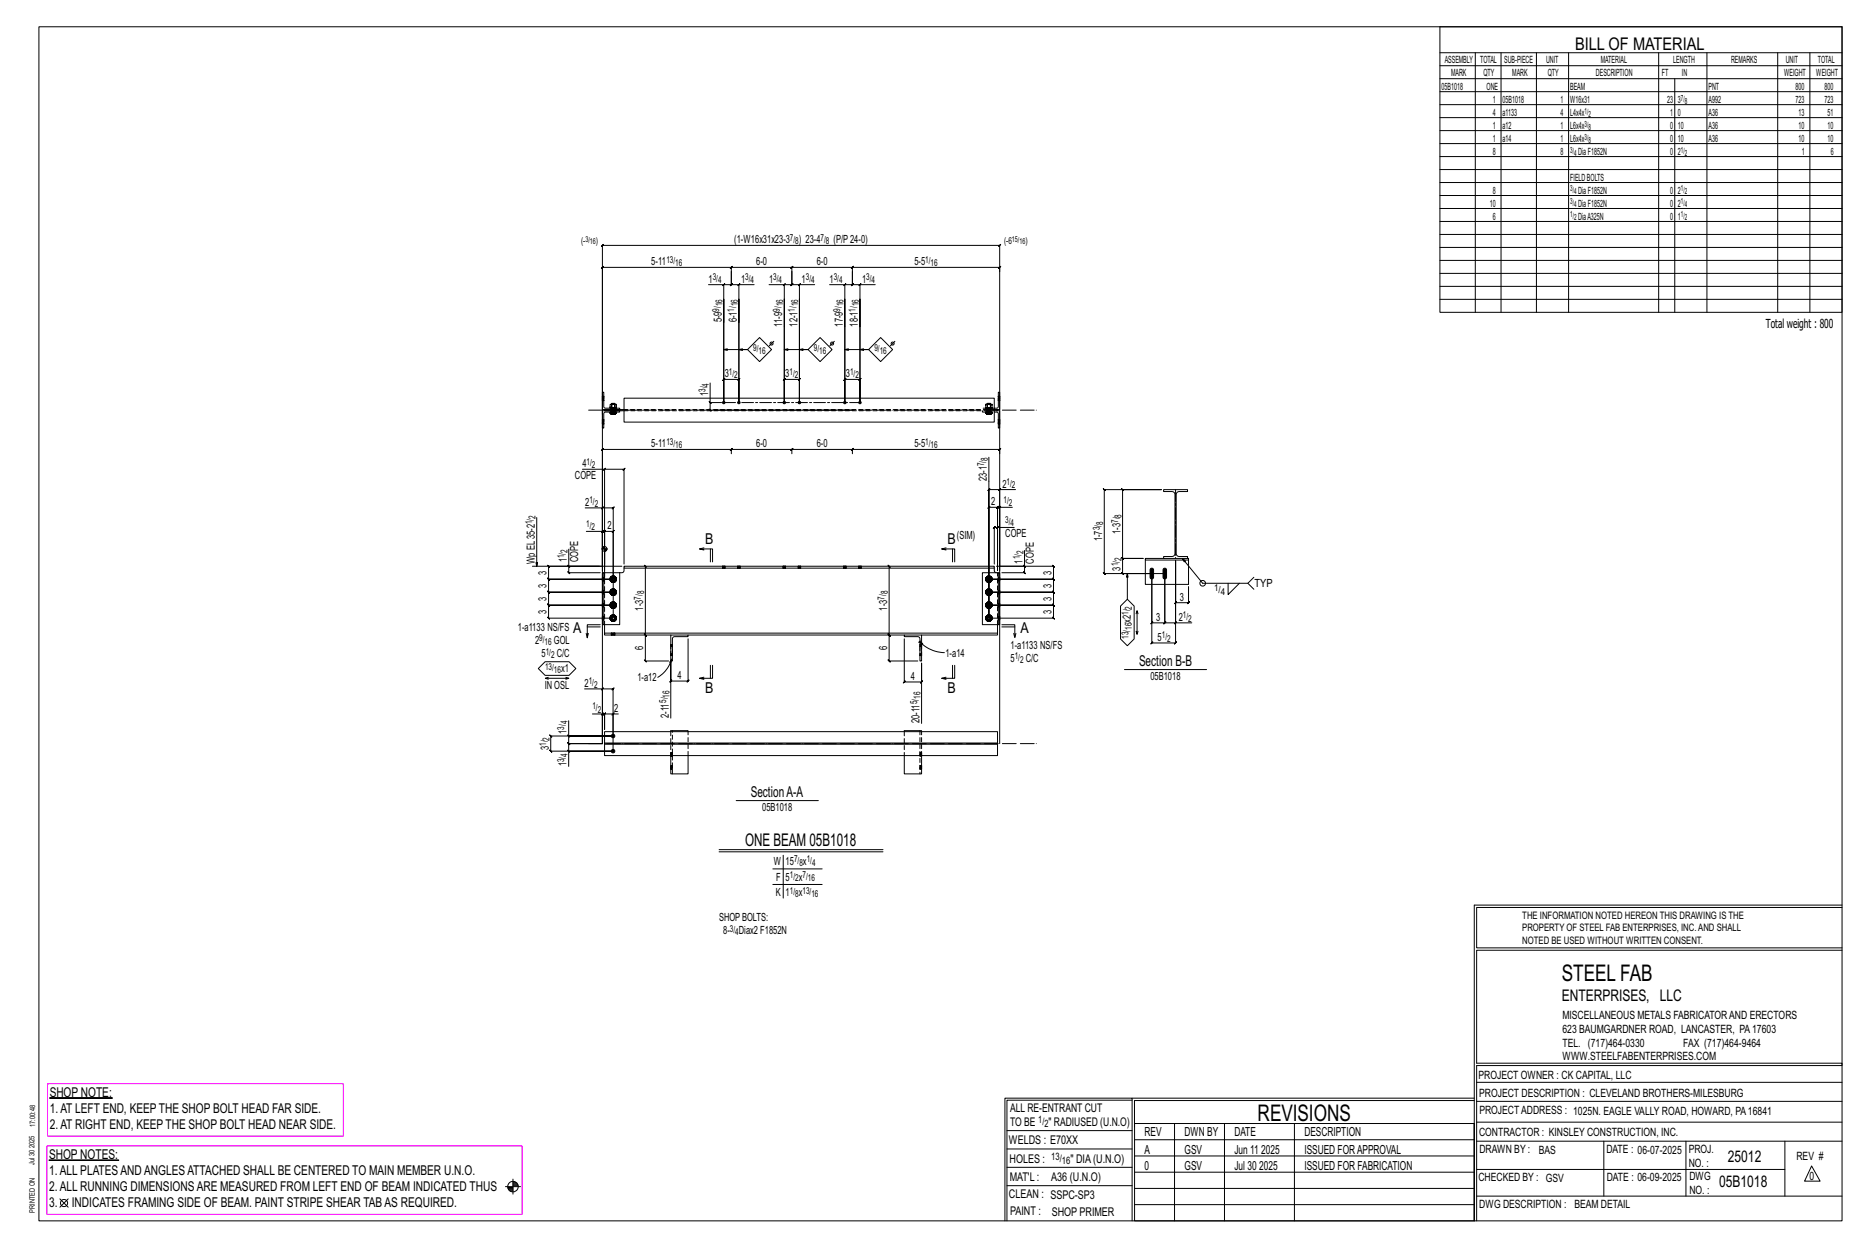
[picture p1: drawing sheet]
<svg xmlns="http://www.w3.org/2000/svg" width="914mm" height="610mm" viewBox="0 0 914 610" stroke-linecap="round" stroke-linejoin="round" font-family="sans-serif">
<g fill="#000" stroke="#000" stroke-width=".49">
<path d="M563 278l2 1v3a.9 .9 0 0 1-1 1 .9 .9 0 0 1-1-1zM570 278l1 1v3a.9 .9 0 0 1-1 1 .9 .9 0 0 1-1-1zM24 537h31zM24 568h34z"/>
<circle cx="354" cy="197" r=".6"/>
<circle cx="362" cy="197" r=".6"/>
<circle cx="384" cy="197" r=".6"/>
<circle cx="391" cy="197" r=".6"/>
<circle cx="414" cy="197" r=".6"/>
<circle cx="421" cy="197" r=".6"/>
<circle cx="300" cy="367" r=".9"/>
<circle cx="300" cy="360" r=".9"/>
</g>
<g fill="none" stroke="#000" stroke-width=".49">
<path d="M19 13h883v584h-883zM705 13h197v140h-197zM705 26h197M705 32h197M705 39h197M722 26v127M735 26v127M752 26v127M768 26v127M812 26v127M820 39v114M836 26v127"/>
<path d="M870 26v127M886 26v127M705 45h197M705 51h197M705 58h197M705 64h197M705 70h197M705 77h197M705 83h197M705 89h197M705 96h197M705 102h197"/>
<path d="M705 108h197M705 115h197M347 139h7v58M355 139l-1 1zM358 133v6l-1 1 1-1h-4M358 133v6l-1 1 1-1h4M358 133v-3l-1 1h1h-63v-1l-1 1h1v72M358 131h30h-1l1-1v3M358 130l-1 1zM362 139l-1 1zM369 139h-7v58M376 139h8v7"/>
<path d="M384 139l-1 1 1-1zM387 131l1-1zM388 133v6l-1 1 1-1h-4M388 133v6l-1 1 1-1h3M388 131h29l1-1-1 3M391 140l1-1zM399 139h-8v7M406 139h8v7M413 140l1-1zM417 131l1-1-1 1zM417 133v6h1l-1 1v-1h-3M417 133v6v1l1-1h-1h4"/>
<path d="M417 131h72l1-1-1 3M421 139l-1 1zM428 139h-7v7M705 121h197M705 127h197M705 134h197M354 158v-12v51v-11l1-1-1 1h8h-1l1-1v1v11v-51v12M705 140h197M705 146h197M354 171h12h-4M366 171l6-6 6 6-6 6zM379 167l-2 2"/>
<path d="M384 171h12h-5M396 171l5-6 6 6-6 6zM408 167l-2 2M414 171h11h-4M425 171l6-6 6 6-6 6zM438 167l-2 2M295 194h.1M295 196h.1M295 192h1v7l7 1h-8zM296 194h.1M296 196h.1M299 199l3 1z"/>
<path d="M299 199v-1v1M299 200h.1M301 199v-1h-2v-1l3 1v1M301 200h.1M305 195h182v12h-182zM347 196l1 1zM348 187v10h5M348 197v4l-1-1 1 1h69M384 197v-51v51v-11h-1l1-1v1h7l1-1-1 1v11v-51v51M414 197v-51v51v-11h-1l1-1v1h7h-1l1-1v1v11v-51v51M483 200h.1M485 200h.1"/>
<path d="M487 200l2-1v-7v8h-1M489 194h.1M489 196h.1M295 205h.1M295 207h.1M295 201h8v1h-7v7h-1zM296 205h.1M296 207h.1M299 202h.1M299 202v1M299 202h1h-1v1M299 201h.1"/>
<path d="M299 203l1-1h1v1M300 202h.1M300 203l1-1v1M301 202h-1v1M301 201h.1M301 202h.1M301 202h1M302 202h.1M302 202l-1 1M305 200h-9v1h9M358 220h30h-1l1-1v3M358 219l-1 1z"/>
<path d="M388 220h29l1-1-1 3M388 219l-1 1zM417 220l1-1zM417 220h72l1-1-1 3M483 201h.1M483 202h.1M485 201h.1M485 202h.1M487 200h1v1h-1M488 201h1v8v-7h-2M489 205h.1M489 207h.1"/>
<path d="M285 230h11v49M296 230h9l1-1-1 1v46M296 229l-1 1zM358 222v-3l-1 1h1h-63v-1l-1 1h1v59M484 224v78v-62l1-1-1 1h5M489 240l1-1-1 1zM497 240h-8v37h27h-1l1 1v-1v6h-1l1 1v-1h-32h32h-1l1 1v-1v7l-1-1 1 1h-32h32l-1-1 1 1v6h-1l1 1v-1h-32h32h-1l1 1v-1v6h-1l1 1v-1h-32v-54v1l1-1h-1h4v1l1-1h-1v31M570 240h11l-4 1-1 1v29l1 1h4v1h-11v-1h4l1-1v-29l-1-1-4-1zM263 253v24M286 248h9v29v-17h-8M295 248h5v1l1-1h-1v54h-31v1l-1-1h1v-6v1l-1-1h1h31h-31v1l-1-1h1v-6l-1-1 1 1h31h-31l-1-1 1 1v-7v1l-1-1 1 1-1-1h1v-6v1l-1-1h1h24M295 260h1h-1l1-1v1v23"/>
<path d="M295 248l-1 1zM295 259l-1 1zM488 258h1l-1 1zM488 258h-1l-1 1 1-1v18M489 248h1l-1 1zM489 248h-1h1l-1 1v-1v31M496 248h-7v31M496 258h-8v21M261 277h34M278 277l1 1zM278 269v8h26M278 277v3l1 1-1-1h16"/>
<path d="M295 269h2M295 268v1M296 267v2M296 277v-17h-1l1-1v1h4l1-1-1 1v23h-31h31M296 267v9M296 269v1M297 269v1M297 269h.1M305 277h182v1h-182zM305 278v2h-2M316 277h-1l1 1v-1v34l-1-1 1 1-1-1 1 1v12h-1l1 1v-1h11M345 269h-3h7v6"/>
<path d="M345 268l-3 1M348 269v6M354 277h.1M354 278h.1M355 277h.1M355 278h.1M361 277h.1M361 278h.1M362 277h.1M362 278h.1M383 277h.1M383 278h.1"/>
<path d="M385 277h.1M385 278h.1M391 277h.1M391 278h.1M392 277h.1M392 278h.1M413 277h.1M413 278h.1M414 277h.1M414 278h.1M420 277h.1M420 278h.1"/>
<path d="M422 277h.1M422 278h.1M435 277l1 1-1-1v34v-1l1 1-1-1 1 1h-1v12l1 1-1-1h14M463 269h-2h6v6M463 268l-2 1M466 269v6M487 278v2h1M501 277l1 1zM502 269v8h-14M502 277v3h-1l1 1v-1h-12M549 273l1 1zM550 273h10h-10v8l-1-1 1 1h14v24h-1l1-1v1h6l1-1-1 1v-24h-29l-1-1 1 1v-41l-1-1 1 1h28h-19l-1-1 1 1v33"/>
<path d="M561 274v12h21v-12M570 273h-9v1h21v-1h-1M575 274v31h8M579 273l10 12h22l3-3M295 280h1v26h-1zM296 280h7M299 296h.1M299 290h.1M299 283h.1M299 289v1M299 297h1M299 291h1"/>
<path d="M299 284l1 1M299 296v1M299 283v1M299 296v-1v1v1v-1M299 289v1v1v-1M299 283v-1v1v1M299 297l1 1M299 290l1 1M300 295h-1M300 288l-1 1M300 282h-1M300 297h1"/>
<path d="M300 291h1M300 284l1 1M300 295h1M300 289l1-1v1M300 282l-1 1M300 282h1v1M301 295l1 1v1M301 289l1 1M301 282l1 1v1M301 295h-1M301 288l-1 1M301 282h-1"/>
<path d="M301 297h-1M301 290v1h-1M301 284v1l-1-1M301 296l1 1h-1M301 290h1l-1 1M301 284h1h-1M301 296v1M301 290v1M301 283v1M301 295l1 1h-1M301 289h1h-1M301 282l1 1h-1"/>
<path d="M302 296h.1M302 289v1M302 283h.1M303 280v26h-7M483 296h.1M483 290h.1M483 283h.1M483 289v1M483 284v1M483 291h.1M483 297h.1M483 283v1"/>
<path d="M483 296v1M483 283v-1v1v1M483 289v1v1v-1M483 296v-1v1v1v-1M483 284l1 1M483 290l1 1M483 297l1 1M483 282h.1M483 288v1M483 295h.1M484 284l1 1M484 291h1"/>
<path d="M484 297h1M484 282l-1 1M484 282h1v1M484 288l-1 1M484 289l1-1v1M484 295h-1M484 295h1M484 282l2 1-1 1M484 289l2 1h-1M484 295l2 1-1 1M485 282h-1M485 288l-1 1"/>
<path d="M485 295h-1M485 284v1l-1-1M485 290v1h-1M485 297h-1M485 284h.1M485 290v1M485 296v1M485 283l-1 1M485 290l-1 1M485 296l-1 1M485 282v1M485 289h.1"/>
<path d="M485 295v1M485 283h1M485 289l1 1M485 296h1M489 280v26zM489 280h-8v26h8M552 293l3 4v16l-3 3-3-3v-16zM552 281v12M557 299v11l-1-1M564 281v34h-1l1-1v1h11l1-1-1 1v-41v21l1-1-1 1h7h-1l1-1v1v-8M570 281v24l1-1-1 1h5M601 285v6l6-6"/>
<path d="M611 285l3 3M287 310v2M287 307h7M294 306h-7v6l1-2M296 306v4M299 302h.1M299 304h1M299 302v1M299 302v-1v1v2v-1M299 310h.1M299 311h.1M299 303l1 1"/>
<path d="M300 301h-1M300 303l1 1M300 301l-1 1M300 301h1v1M301 301l1 1v1M301 301h-1M301 303v1l-1-1M301 310h.1M301 311h.1M301 303h1l-1 1M301 302v1M301 301l1 1h-1"/>
<path d="M302 302h.1M328 315h.1M328 311h9h-7l-1 1v11h-1zM329 315h.1M337 313v20l-1 1 1-1h-9h1l-1 1v-1v-9v27M337 311h106M443 311h8v12h-1v-11l-1-1h-6zM443 313v21h-1l1-1v1h8l1-1-1 1v-10v30M450 314l2 1h-1zM450 314a17 17 0 0 0 12 5M450 314h.1M450 315h.1"/>
<path d="M451 314h-1M451 315h.1M483 302h.1M483 304h.1M483 302v1M483 302v-1v1v2v-1M483 303l1 1M483 301h.1M484 303l1 1M484 301l-1 1M484 301h1v1M484 301l2 1-1 1"/>
<path d="M485 301h-1M485 303v1l-1-1M485 303v1M485 302l-1 1M485 301v1M485 302h1M488 310h-192v1h32M488 306v5h-37M490 306h7v6M490 307h7M496 310l1 2M497 310v2"/>
<path d="M556 300l1-1v1M557 309v1M575 305l1-1zM263 327l4-3h12l3 3-3 3h-12zM267 332h11h-1M268 331l-1 1h1M277 331l1 1M286 337h9v27M295 337h5v1l1-1h-1v30M295 337l-1 1zM328 321h.1M329 322v2h-1z"/>
<path d="M329 322a15 15 0 0 1-7 9M329 321h.1M345 331l-3 1M348 326v6M349 326v6h-7h3M450 321h.1M451 321h.1M463 331l-2 1M466 326v6M467 326v6h-6h2M550 328h41M278 360l1 1z"/>
<path d="M278 353v7h22h-30h-1l1 1v-1v7h-1l1 1v-1h30h-22v8M290 349h5v15M295 349h1l-1 1 1-1v8v-8l-1 1 1-1h4M295 349l-1 1zM301 349l-1 1zM303 349h-3v11M328 358v-1h9v1M443 358v-1h8v1M278 367l1 1zM278 360v4v-1l1 1h-1h17M295 364h-17v-1l1 1h-1v3M295 364v-244l-1 1 1-1h194v1l1-1h-1v244"/>
<path d="M296 364h192h-192zM296 364v6h192v-6M296 364v-6h192v6M328 370v9h9v-9M443 370v9h8v-9M360 392h41M352 416h80M352 417h80M383 418v21M378 425h24M378 433h24M722 443v154"/>
<path d="M722 443h180M902 444h-179v20h179M902 465h-179v55h179v1h-179v76M554 538h-61v59M554 537h168M722 538h-167v13M723 539h179M723 530h179M493 553h61M555 550h167v47h-167zM555 558h167M575 550v47"/>
<path d="M599 550v47M634 550v47M723 549h179M723 558h179M785 558v27M825 558v27M874 558v27M251 577v7M251 579h2M251 580h3M251 578h2M493 571h61"/>
<path d="M493 562h61M555 573h167M555 566h167M723 572h151M887 570l4 8h-8zM29 587l4 4M33 587l-4 4M247 581h8M249 581h2M249 582h2M250 583h1M492 597v-60h62v60"/>
<path d="M493 580h61M555 589h167M555 581h167M723 585h179"/>
<circle cx="378" cy="168" r=".7"/>
<circle cx="407" cy="168" r=".7"/>
<circle cx="437" cy="168" r=".7"/>
<circle cx="296" cy="269" r="1.2"/>
<circle cx="589" cy="285" r="1.4"/>
<circle cx="31" cy="589" r="1.8"/>
<circle cx="251" cy="581" r="2.6"/>
</g>
<path d="M23 530h145v26h-145zM23 561h233v33h-233z" fill="none" stroke="#f0f" stroke-width=".5"/>
<g fill="none" stroke="#000" stroke-width=".49" stroke-dasharray="2 1.4">
<path d="M295 195h1M295 194h1M295 194h.1M295 196h.1M295 196h1M295 195l1 1M296 194h-1M296 194h.1M296 195h-1h1M299 199v-1v1v-1v1h2h-2M299 200h.1M299 200v2z"/>
<path d="M299 198l1-1M299 198h2M299 198h.1M300 200h-1l1-1M300 200h1M300 199h1M300 198h.1M300 197h1M300 200h.1M301 200h.1M301 198h.1M301 199h.1"/>
<path d="M301 197v1M301 198v1zM301 199h1h-1v-1h1v1M301 200v2zM301 200h1M301 199l1 1M482 200h.1M482 199h.1M483 198v1zM483 199h.1M483 198h.1M483 200h.1"/>
<path d="M483 200v2zM483 197v1zM483 197h.1M483 199h2zM483 198h2zM483 200h1zM483 199h1zM484 200h.1M484 198h.1M484 197h.1M484 200h1zM484 199h1z"/>
<path d="M485 200h.1M485 199h.1M485 198h.1M485 197h.1M485 198v1zM485 199h1zM485 198h1zM485 200v2zM485 197v1zM486 200h.1M486 199h.1M486 198v1z"/>
<path d="M487 200h-6M489 196h.1M489 195v-1M489 194h.1M489 195h.1M295 206h1M295 205h.1M295 207h.1M295 207h1M296 205h-1M296 205h.1M296 207l-1-1 1 1"/>
<path d="M299 202h.1M299 202v1M299 202h1M299 203v-1v1v-1h1M299 200v1M299 201v1M299 201h.1M299 203h1M300 201v-1M300 201l-1 1M300 202h.1M300 202v1l1-1"/>
<path d="M300 200v1zM300 201l1-1M300 201l1 1zM300 201v1M300 203v-1h1M300 202h1M301 201v-1M301 201v1M301 203h.1M301 202h.1M301 201h.1M301 202v-1"/>
<path d="M301 203v-1M301 202h1l-1 1zM302 202l-1 1zM302 202h.1M305 201h182M481 201v1h6M483 202h.1M483 202v1zM483 203h.1M483 200v1M483 201v1M483 201h.1"/>
<path d="M483 201v-1M483 202l1 1zM483 202h1zM484 203h.1M484 202h.1M484 200v1zM484 201v-1M484 201l-1 1M484 201l1-1M484 201v1zM484 200h1M484 202v1z"/>
<path d="M484 202h1zM484 201v1M485 202l-1 1zM485 202h.1M485 201v-1M485 201v1M485 203h.1M485 201h.1M485 202v-1M485 203l1-1zM485 202v1zM486 202h.1"/>
<path d="M487 200h-182M489 207h.1M489 206v1v-1M489 205h.1M489 206v-1M489 206h.1M354 277v1M354 277h.1M354 277l1 1zM354 278h.1M355 277v1M355 277h.1"/>
<path d="M355 278h.1M355 278v-1M361 277v1M361 277h.1M362 277v1zM362 277l-1 1M362 278h-1M362 277v1M362 277h.1M362 278h.1M362 278v-1M383 277v1"/>
<path d="M383 277h.1M384 277l-1 1M384 277v1zM384 278h.1M384 277v1M384 277h1M385 278h-1M385 278v-1M391 277v1M391 277h.1M391 277l1 1zM391 278h.1"/>
<path d="M392 277v1M392 277h.1M392 278h.1M392 278v-1M413 277v1M413 277h.1M414 277v1zM414 277l-1 1M414 278h-1M414 277v1M414 277h.1M414 278h.1"/>
<path d="M414 278v-1M420 277v1M420 277h.1M421 277l-1 1M421 277v1zM421 277v1M421 278h.1M422 277h.1M422 278h.1M422 278v-1M295 297h1zM295 297h.1"/>
<path d="M295 296l1 1M295 296h1M295 295h1M295 291h1zM295 291v-1M295 290l1 1M295 290h1M295 289h1M295 284h1zM295 284h.1M295 284h1M295 283h1"/>
<path d="M296 296h-1l1 1M296 290h-1h1M296 284l-1-1 1 1M296 280v26M299 296v1zM299 290h.1M299 283v1zM299 296v-1v1v1v-1M299 290v-2v2v1v-1M299 283v-1v1v2v-2M299 295v1zM299 297h.1"/>
<path d="M299 289v1zM299 290v1zM299 283h.1M299 284v1zM299 297v-1M299 296h.1M299 289v1M299 284v-1M299 295h.1M299 297l1 1zM299 295h1zM299 289h.1"/>
<path d="M299 291h1zM299 289l1-1zM299 282v1zM299 285h1zM299 282h1zM299 297h1zM299 297h1M299 295h1M299 291h1M299 289l1-1M299 284l1 1zM299 284l1 1"/>
<path d="M299 282h1M299 296l1 1M299 296l1-1M299 290l1 1M299 289h1M299 284h1M299 283l1-1M299 297h2zM299 295h2zM299 291h2zM299 288h2zM299 285h2z"/>
<path d="M299 282h2zM299 295v1v1M299 289v1v-1v1v1v-1v1v-1M299 283v-1v1v1M299 296l1 1zM299 296l1-1zM299 290h1zM299 289h1zM299 284h1zM299 283h1zM300 298h.1M300 295v-1z"/>
<path d="M300 291h.1M300 288h.1M300 285h.1M300 282h.1M300 297v1v-1v1v-1zM300 297h.1M300 295h.1M300 290v1zM300 289h.1M300 284v1zM300 284h.1M300 283h.1"/>
<path d="M300 298h1zM300 298l1-1zM300 298l1-1M300 297h1M300 297h1zM300 295h1zM300 295h1h-1h1zM300 294l1 1zM300 288v1M300 291h1zM300 291h1M300 291l1-1z"/>
<path d="M300 289h1zM300 288h1h-1h1v1zM300 288h1zM300 285h1zM300 285h1M300 284l1 1M300 284h1zM300 283h1zM300 282h1h-1h1zM300 282h1zM301 297h.1M301 297v-1z"/>
<path d="M301 295v1zM301 295h.1M301 291v-1M301 290h.1M301 289h.1M301 284h.1M301 283h.1M301 282v1M301 291h.1M301 288v1zM301 288v1M301 285v-1z"/>
<path d="M301 285v-1M301 282h.1M301 298v-1zM301 285h.1M301 296h.1M301 289v1zM301 295l1 1zM301 288l1 2zM301 282l1 1zM301 283v1zM301 296l1 1h-1M301 296h1l-1-1"/>
<path d="M301 290h1l-1 1M301 289h1h-1M301 284h1h-1M301 283h1l-1-1M301 297v-1M301 295l1 2M301 289l1 1M301 284v-1M301 282v1l1 1M301 295h1zM301 289h1zM302 296h.1"/>
<path d="M302 289v1zM302 289v1M302 283h.1M302 297h-1zM302 295v1zM302 290l-1 1zM302 284l-1 1zM302 296l-1 1zM302 283l-1 2zM302 296v1zM302 290h.1M302 283v1z"/>
<path d="M482 283l1 1zM482 290h1zM482 296l1 1zM483 283v1zM483 283v-1v1v2v-2M483 290h.1M483 290v-2v2v1v-1M483 296v1zM483 296v-1v1v1v-1M483 283h-1zM483 284v1zM483 289l-1 1z"/>
<path d="M483 290v1zM483 295l-1 1zM483 297h.1M483 284v-1M483 283h.1M483 289v1M483 297v-1M483 296h.1M483 282v1zM483 285h.1M483 282h.1M483 289h.1"/>
<path d="M483 291h.1M483 289v-1zM483 295h.1M483 297v1zM483 284v1M483 289v-1M483 284h1M483 283l1-1M483 290l1 1M483 289h1M483 296l1 1M483 296l1-1"/>
<path d="M483 285h2zM483 282h2zM483 291h2zM483 288h2zM483 297h2zM483 295h2zM483 283v-1v1v1M483 289v1v-1v1v1v-1v1v-1M483 295v1v1M483 284h1zM483 283h1zM483 289v1z"/>
<path d="M483 290h1zM483 289h1zM483 296l1 1zM483 296l1-1zM483 285h1zM483 282h1zM483 291h1zM483 288h1zM483 298h1zM483 295l1-1zM484 284v1h-1h1h-1zM484 284h.1"/>
<path d="M484 283h.1M484 291h-1h1h-1zM484 290v1zM484 289h.1M484 297v1l-1-1 1 1-1-1zM484 297h.1M484 295h.1M484 282h-1h1h-1h1M484 285h1zM484 285h1M484 284l1 1M484 282h1h-1h1h-1z"/>
<path d="M484 282h1zM484 288h-1h1h-1l1 1M484 291h1zM484 291h1M484 291v-1zM484 288h1h-1h1l-1 1zM484 288h1zM484 295h-1h1h-1h1M484 298h1zM484 298l1-1zM484 298l1-1M484 297h1"/>
<path d="M484 295h1h-1h1h-1zM484 294l1 1zM484 284h1M484 284h1zM484 283h1zM484 282l1 1M484 291l1-1M484 290h1zM484 289h1zM484 289h1M484 297l1-1zM484 295l1 1z"/>
<path d="M484 295h1M485 285v-1zM485 285v-1M485 282h.1M485 291h.1M485 288v1zM485 288v1M485 297h.1M485 295h.1M485 285h.1M485 298v-1zM485 283h.1"/>
<path d="M485 289v1zM485 296h.1M485 282l1 1zM485 288l1 2zM485 295l1 1zM485 283v1zM485 290h.1M485 284h.1M485 283v-1M485 290v1M485 289h.1M485 296v1"/>
<path d="M485 296v-1M485 284v-1M485 282v1v1M485 291v-1M485 289v1M485 297v-1M485 295v2M485 289h1zM485 295h1zM485 283h1zM485 283h1M485 289l1 1z"/>
<path d="M485 289l1 1M485 296h1zM485 296h1M486 284l-1 1zM486 283h.1M486 290l-1 1zM486 289v1zM486 297h-1zM486 295v1zM486 283l-1 2zM486 296l-1 1zM486 283v1z"/>
<path d="M486 290h.1M486 296v1zM489 283h.1M489 289h.1M489 289v1v-1M489 295h.1M489 296v-1M489 284h.1M489 290h.1M489 291h.1M489 296h.1M489 297h.1"/>
<path d="M295 303h1zM295 303h.1M295 303h1M295 302h1M296 303l-1-1 1 1M299 302v1zM299 302v-1v1v2v-2M299 302h.1M299 303v1zM299 303v-1M299 301v1zM299 304h1z"/>
<path d="M299 301h1zM299 304h1M299 301h1M299 303h1M299 302l1-1M299 310h.1M299 310v1M299 311h.1M299 304h2zM299 301h2zM299 302v-1v1v1v1v-1v1v-1M299 303h1z"/>
<path d="M299 302h1zM299 311v-1M300 304h.1M300 301h.1M300 310v1zM300 311v-1M300 303v1zM300 303h.1M300 302h.1M300 311l1-1M300 310h.1M300 304h1z"/>
<path d="M300 304h1M300 303l1 1M300 303h1zM300 302h1zM300 301h1h-1h1zM300 301h1zM301 303h.1M301 302h.1M301 301v1M301 311v-1M301 304h.1M301 301h.1"/>
<path d="M301 301l1 1zM301 311h.1M301 302v1zM301 303h1l-1 1M301 302h1l-1-1M301 304v-2M301 301v1l1 1M302 302h.1M302 303l-1 1zM302 302l-1 2zM302 302v1zM328 316h1"/>
<path d="M328 316v-1M328 320h1M329 315h-1M329 315v1M329 320v-4h-1v4h1M450 316v4h1v-4h-1M451 315h-1M451 320h-1M451 315v1M451 316l-1-1M451 316h-1M482 302l1 1z"/>
<path d="M483 302v1zM483 302v-1v1v2v-2M483 302h-1zM483 303v1zM483 303v-1M483 302h.1M483 301v1zM483 304h.1M483 301h.1M483 303h1M483 302l1-1M483 304h2z"/>
<path d="M483 301h2zM483 302v-1v1v1v1v-1v1v-1M483 303h1zM483 302h1zM483 304h1zM483 301h1zM484 303v1h-1h1h-1zM484 303h.1M484 302h.1M484 301h-1h1h-1h1M484 304h1zM484 304h1"/>
<path d="M484 303l1 1M484 301h1h-1h1h-1zM484 301h1zM484 303h1M484 303h1zM484 302h1zM484 301l1 1M485 304h.1M485 301h.1M485 302h.1M485 301l1 1zM485 302v1z"/>
<path d="M485 303v1M485 302v-1M485 304v-2M485 301v1v1M485 302h1zM485 302h1M486 303l-1 1zM486 302h.1M486 302l-1 2zM486 302v1zM488 306v-26M489 302h.1"/>
<path d="M489 303h.1M328 321h.1M328 320l1 1M328 321h1M450 321h.1M450 321h1M451 321h.1M328 358v12M443 358v12M450 357v22M328 370h1zM328 370h.1"/>
<path d="M328 369l1 1M328 369h1M328 368h1M328 376h1zM328 376h.1M328 376h1M328 375h1M329 379v-22M329 369h-1l1 1M329 376l-1-1 1 1M337 370v-12M450 368h1z"/>
<path d="M450 369h1l-1-1M450 375h1zM450 375h1h-1M451 370v-12M451 368h.1M451 369l-1-1M451 369h-1M451 370h-1M451 375h.1M451 375h-1M451 376h-1"/>
</g>
<path d="M288 201h220M288 364h220" fill="none" stroke="#000" stroke-width=".49" stroke-dasharray="6.8 1 0 1"/>
<path d="M354 197h67M575 240v33" fill="none" stroke="#000" stroke-width=".49" stroke-dasharray="5.8 1 1 1"/>
<g font-size="11.2">
<text x="764" y="480">STEEL FAB</text>
<text x="616" y="548">REVISIONS</text>
</g>
<g font-size="8.6">
<text x="771" y="24">BILL OF MATERIAL</text>
<text x="365" y="414">ONE BEAM 05B1018</text>
</g>
<g font-size="7.9">
<text x="765" y="490">ENTERPRISES, LLC</text>
<text x="846" y="569">25012</text>
<text x="842" y="581">05B1018</text>
</g>
<g font-size="7.3">
<text x="345" y="266">B</text>
<text x="464" y="266">B</text>
<text x="281" y="310">A</text>
<text x="500" y="310">A</text>
<text x="558" y="326">Section B-B</text>
<text x="345" y="339">B</text>
<text x="464" y="339">B</text>
<text x="367" y="390">SectionA-A</text>
</g>
<g font-size="6.6">
<text x="24" y="537">SHOP NOTE:</text>
<text x="24" y="545">1.AT LEFT END, KEEP THE SHOP BOLT HEAD FAR SIDE.</text>
<text x="24" y="552">2.AT RIGHT END, KEEP THE SHOP BOLT HEAD NEAR SIDE.</text>
<text x="24" y="567">SHOP NOTES:</text>
<text x="24" y="575">1.ALL PLATESANDANGLESATTACHED SHALL BE CENTERED TO MAIN MEMBER U.N.O.</text>
<text x="24" y="583">2.ALL RUNNING DIMENSIONSARE MEASURED FROM LEFT END OF BEAM INDICATED THUS</text>
<text x="24" y="591">3.</text>
<text x="35" y="591">INDICATES FRAMING SIDE OF BEAM. PAINT STRIPE SHEAR TABAS REQUIRED.</text>
</g>
<g font-size="6.1">
<text x="864" y="161">Total weight : 800</text>
<text x="560" y="556">REV</text>
<text x="580" y="556">DWN BY</text>
<text x="604" y="556">DATE</text>
<text x="639" y="556">DESCRIPTION</text>
<text x="560" y="564">A</text>
<text x="580" y="564">GSV</text>
<text x="604" y="564">Jun 11</text>
<text x="617" y="564">2025</text>
<text x="639" y="564">ISSUED FORAPPROVAL</text>
<text x="560" y="572">0</text>
<text x="580" y="572">GSV</text>
<text x="604" y="572">Jul 30</text>
<text x="616" y="572">2025</text>
<text x="639" y="572">ISSUED FOR FABRICATION</text>
</g>
<g font-size="5.9">
<text x="494" y="560">WELDS : E70XX</text>
<text x="494" y="569">HOLES :</text>
<text x="524" y="569">&quot; DIA(U.N.O)</text>
<text x="494" y="578">MAT'L :</text>
<text x="515" y="578">A36 (U.N.O)</text>
<text x="494" y="586">CLEAN : SSPC-SP3</text>
<text x="495" y="595">PAINT :</text>
<text x="515" y="595">SHOP PRIMER</text>
</g>
<g font-size="5.8">
<text x="494" y="544">ALL RE-ENTRANT CUT</text>
<text x="494" y="551">TO BE</text>
<text x="513" y="551">&quot; RADIUSED (U.N.O)</text>
</g>
<g font-size="5.6">
<text x="765" y="499">MISCELLANEOUS METALS FABRICATORAND ERECTORS</text>
<text x="765" y="505">623 BAUMGARDNER ROAD, LANCASTER, PA17603</text>
<text x="765" y="512">TEL. (717)464-0330</text>
<text x="824" y="512">FAX (717)464-9464</text>
<text x="765" y="519">WWW.STEELFABENTERPRISES.COM</text>
<text x="724" y="528">PROJECT OWNER : CK CAPITAL, LLC</text>
<text x="724" y="537">PROJECT DESCRIPTION : CLEVELAND BROTHERS-MILESBURG</text>
<text x="724" y="545">PROJECTADDRESS : 1025N. EAGLE VALLY ROAD, HOWARD, PA16841</text>
<text x="724" y="556">CONTRACTOR : KINSLEY CONSTRUCTION, INC.</text>
<text x="724" y="564">DRAWN BY :</text>
<text x="753" y="564">BAS</text>
<text x="786" y="564">DATE : 06-07-2025</text>
<text x="827" y="564">PROJ.</text>
<text x="879" y="568">REV #</text>
<text x="827" y="571">NO. :</text>
<text x="724" y="578">CHECKED BY : GSV</text>
<text x="787" y="578">DATE : 06-09-2025</text>
<text x="827" y="578">DWG</text>
<text x="886" y="578">0</text>
<text x="827" y="584">NO. :</text>
<text x="724" y="591">DWG DESCRIPTION : BEAM DETAIL</text>
</g>
<g font-size="5.5">
<text x="359" y="119">(1-W16x31x23-3</text>
<text x="391" y="119">) 23-4</text>
<text x="408" y="119">(P/P24-0)</text>
<text x="319" y="130">5-11</text>
<text x="370" y="130">6-0</text>
<text x="400" y="130">6-0</text>
<text x="448" y="130">5-5</text>
<text x="347" y="138">1</text>
<text x="363" y="138">1</text>
<text x="376" y="138">1</text>
<text x="392" y="138">1</text>
<text x="406" y="138">1</text>
<text x="422" y="138">1</text>
<text x="353" y="158" transform="rotate(-90 353 158)">5-9</text>
<text x="361" y="158" transform="rotate(-90 361 158)">6-1</text>
<text x="383" y="160" transform="rotate(-90 383 160)">11-9</text>
<text x="390" y="160" transform="rotate(-90 390 160)">12-1</text>
<text x="413" y="160" transform="rotate(-90 413 160)">17-9</text>
<text x="420" y="160" transform="rotate(-90 420 160)">18-1</text>
<text x="355" y="185">3</text>
<text x="384" y="185">3</text>
<text x="414" y="185">3</text>
<text x="347" y="194" transform="rotate(-90 347 194)">1</text>
<text x="319" y="219">5-11</text>
<text x="370" y="219">6-0</text>
<text x="400" y="219">6-0</text>
<text x="448" y="219">5-5</text>
<text x="285" y="229">4</text>
<text x="281" y="234">COPE</text>
<text x="483" y="235" transform="rotate(-90 483 235)">23-1</text>
<text x="491" y="239">2</text>
<text x="286" y="247">2</text>
<text x="485" y="247">2</text>
<text x="297" y="259">2</text>
<text x="468" y="264">(SIM)</text>
<text x="492" y="263">COPE</text>
<text x="549" y="261" transform="rotate(-90 549 261)">1-3</text>
<text x="540" y="265" transform="rotate(-90 540 265)">1-7</text>
<text x="262" y="276" transform="rotate(-90 262 276)">Wp EL35-2</text>
<text x="277" y="275" transform="rotate(-90 277 275)">1</text>
<text x="283" y="275" transform="rotate(-90 283 275)">COPE</text>
<text x="501" y="276" transform="rotate(-90 501 276)">1</text>
<text x="506" y="276" transform="rotate(-90 506 276)">COPE</text>
<text x="268" y="281" transform="rotate(-90 268 281)">3</text>
<text x="515" y="281" transform="rotate(-90 515 281)">3</text>
<text x="549" y="279" transform="rotate(-90 549 279)">3</text>
<text x="268" y="288" transform="rotate(-90 268 288)">3</text>
<text x="515" y="288" transform="rotate(-90 515 288)">3</text>
<text x="614" y="287">TYP</text>
<text x="268" y="294" transform="rotate(-90 268 294)">3</text>
<text x="515" y="294" transform="rotate(-90 515 294)">3</text>
<text x="578" y="294">3</text>
<text x="315" y="299" transform="rotate(-90 315 299)">1-3</text>
<text x="434" y="299" transform="rotate(-90 434 299)">1-3</text>
<text x="268" y="300" transform="rotate(-90 268 300)">3</text>
<text x="515" y="300" transform="rotate(-90 515 300)">3</text>
<text x="554" y="305" transform="rotate(-90 554 305)">x2</text>
<text x="566" y="304">3</text>
<text x="577" y="304">2</text>
<text x="253" y="309">1-a1133 NS/FS</text>
<text x="262" y="315">2</text>
<text x="271" y="315">GOL</text>
<text x="495" y="317">1-a1133 NS/FS</text>
<text x="567" y="314">5</text>
<text x="265" y="322">5</text>
<text x="273" y="322">C/C</text>
<text x="315" y="318" transform="rotate(-90 315 318)">6</text>
<text x="434" y="318" transform="rotate(-90 434 318)">6</text>
<text x="463" y="321">1-a14</text>
<text x="495" y="324">5</text>
<text x="502" y="324">C/C</text>
<text x="275" y="329">x1</text>
<text x="312" y="333">1-a12</text>
<text x="332" y="332">4</text>
<text x="446" y="333">4</text>
<text x="563" y="333">05B1018</text>
<text x="267" y="337">IN OSL</text>
<text x="286" y="336">2</text>
<text x="301" y="348">2</text>
<text x="327" y="351" transform="rotate(-90 327 351)">2-11</text>
<text x="450" y="354" transform="rotate(-90 450 354)">20-11</text>
<text x="277" y="359" transform="rotate(-90 277 359)">1</text>
<text x="269" y="367" transform="rotate(-90 269 367)">3</text>
<text x="277" y="375" transform="rotate(-90 277 375)">1</text>
<text x="373" y="397">05B1018</text>
<text x="379" y="423">W</text>
<text x="385" y="423">15</text>
<text x="393" y="423">x</text>
<text x="380" y="431">F</text>
<text x="385" y="431">5</text>
<text x="391" y="431">x</text>
<text x="380" y="438">K</text>
<text x="385" y="438">1</text>
<text x="391" y="438">x</text>
<text x="352" y="451">SHOPBOLTS:</text>
<text x="354" y="457">8-</text>
<text x="362" y="457">Diax2 F1852N</text>
</g>
<g font-size="5">
<text x="745" y="450">THE INFORMATION NOTED HEREON THIS DRAWING IS THE</text>
<text x="745" y="456">PROPERTY OF STEEL FAB ENTERPRISES, INC.AND SHALL</text>
<text x="745" y="462">NOTED BE USED WITHOUT WRITTEN CONSENT.</text>
<text x="508" y="550">1/</text>
<text x="511" y="551">2</text>
<text x="515" y="568">13/</text>
<text x="520" y="570">16</text>
</g>
<g font-size="4.9">
<text x="707" y="31">ASSEMBLY</text>
<text x="725" y="31">TOTAL</text>
<text x="736" y="31">SUB-PIECE</text>
<text x="757" y="31">UNIT</text>
<text x="784" y="31">MATERIAL</text>
<text x="819" y="31">LENGTH</text>
<text x="847" y="31">REMARKS</text>
<text x="874" y="31">UNIT</text>
<text x="890" y="31">TOTAL</text>
<text x="710" y="37">MARK</text>
<text x="726" y="37">QTY</text>
<text x="740" y="37">MARK</text>
<text x="758" y="37">QTY</text>
<text x="781" y="37">DESCRIPTION</text>
<text x="814" y="37">FT</text>
<text x="823" y="37">IN</text>
<text x="873" y="37">WEIGHT</text>
<text x="889" y="37">WEIGHT</text>
<text x="706" y="44">05B1018</text>
<text x="728" y="44">ONE</text>
<text x="769" y="44">BEAM</text>
<text x="836" y="44">PNT</text>
<text x="879" y="44">800</text>
<text x="893" y="44">800</text>
<text x="731" y="50">1</text>
<text x="736" y="50">05B1018</text>
<text x="764" y="50">1</text>
<text x="769" y="50">W16x31</text>
<text x="816" y="50">23</text>
<text x="821" y="50">3</text>
<text x="836" y="50">A992</text>
<text x="879" y="50">723</text>
<text x="893" y="50">723</text>
<text x="731" y="57">4</text>
<text x="736" y="57">a1133</text>
<text x="764" y="57">4</text>
<text x="769" y="57">L4x4x</text>
<text x="818" y="57">1</text>
<text x="821" y="57">0</text>
<text x="836" y="57">A36</text>
<text x="880" y="57">13</text>
<text x="895" y="57">51</text>
<text x="731" y="63">1</text>
<text x="736" y="63">a12</text>
<text x="764" y="63">1</text>
<text x="769" y="63">L6x4x</text>
<text x="818" y="63">0</text>
<text x="821" y="63">10</text>
<text x="836" y="63">A36</text>
<text x="880" y="63">10</text>
<text x="895" y="63">10</text>
<text x="731" y="69">1</text>
<text x="736" y="69">a14</text>
<text x="764" y="69">1</text>
<text x="769" y="69">L6x4x</text>
<text x="818" y="69">0</text>
<text x="821" y="69">10</text>
<text x="836" y="69">A36</text>
<text x="880" y="69">10</text>
<text x="895" y="69">10</text>
<text x="731" y="76">8</text>
<text x="764" y="76">8</text>
<text x="772" y="76">DiaF1852N</text>
<text x="818" y="76">0</text>
<text x="821" y="76">2</text>
<text x="882" y="76">1</text>
<text x="896" y="76">6</text>
<text x="769" y="88">FIELDBOLTS</text>
<text x="731" y="95">8</text>
<text x="772" y="95">DiaF1852N</text>
<text x="818" y="95">0</text>
<text x="821" y="95">2</text>
<text x="729" y="101">10</text>
<text x="772" y="101">DiaF1852N</text>
<text x="818" y="101">0</text>
<text x="821" y="101">2</text>
<text x="731" y="107">6</text>
<text x="772" y="107">DiaA325N</text>
<text x="818" y="107">0</text>
<text x="821" y="107">1</text>
</g>
<g font-size="4.7">
<text x="284" y="119">(-</text>
<text x="292" y="119">)</text>
<text x="387" y="118">7/</text>
<text x="389" y="119">8</text>
<text x="402" y="118">7/</text>
<text x="404" y="119">8</text>
<text x="491" y="119">(-6</text>
<text x="502" y="119">)</text>
<text x="326" y="129">13/</text>
<text x="331" y="130">16</text>
<text x="453" y="129">1/</text>
<text x="456" y="130">16</text>
<text x="349" y="137">3/</text>
<text x="365" y="137">3/</text>
<text x="379" y="137">3/</text>
<text x="394" y="137">3/</text>
<text x="408" y="137">3/</text>
<text x="424" y="137">3/</text>
<text x="351" y="139">4</text>
<text x="367" y="139">4</text>
<text x="381" y="139">4</text>
<text x="397" y="139">4</text>
<text x="411" y="139">4</text>
<text x="427" y="139">4</text>
<text x="354" y="150" transform="rotate(-90 354 150)">16</text>
<text x="361" y="150" transform="rotate(-90 361 150)">16</text>
<text x="383" y="150" transform="rotate(-90 383 150)">16</text>
<text x="391" y="150" transform="rotate(-90 391 150)">16</text>
<text x="413" y="150" transform="rotate(-90 413 150)">16</text>
<text x="420" y="150" transform="rotate(-90 420 150)">16</text>
<text x="352" y="152" transform="rotate(-90 352 152)">9/</text>
<text x="359" y="152" transform="rotate(-90 359 152)">1/</text>
<text x="382" y="152" transform="rotate(-90 382 152)">9/</text>
<text x="389" y="152" transform="rotate(-90 389 152)">1/</text>
<text x="411" y="152" transform="rotate(-90 411 152)">9/</text>
<text x="419" y="152" transform="rotate(-90 419 152)">1/</text>
<text x="369" y="172">9/</text>
<text x="371" y="173">16</text>
<text x="398" y="172">9/</text>
<text x="401" y="173">16</text>
<text x="428" y="172">9/</text>
<text x="431" y="173">16</text>
<text x="357" y="183">1/</text>
<text x="359" y="185">2</text>
<text x="386" y="183">1/</text>
<text x="389" y="185">2</text>
<text x="416" y="183">1/</text>
<text x="419" y="185">2</text>
<text x="345" y="192" transform="rotate(-90 345 192)">3/</text>
<text x="347" y="189" transform="rotate(-90 347 189)">4</text>
<text x="326" y="218">13/</text>
<text x="331" y="219">16</text>
<text x="453" y="218">1/</text>
<text x="456" y="219">16</text>
<text x="287" y="227">1/</text>
<text x="483" y="225" transform="rotate(-90 483 225)">8</text>
<text x="290" y="229">2</text>
<text x="482" y="228" transform="rotate(-90 482 228)">7/</text>
<text x="493" y="237">1/</text>
<text x="495" y="239">2</text>
<text x="491" y="246">1/</text>
<text x="289" y="246">1/</text>
<text x="291" y="248">2</text>
<text x="494" y="248">2</text>
<text x="261" y="257" transform="rotate(-90 261 257)">1/</text>
<text x="262" y="254" transform="rotate(-90 262 254)">2</text>
<text x="287" y="258">1/</text>
<text x="492" y="256">3/</text>
<text x="495" y="257">4</text>
<text x="540" y="257" transform="rotate(-90 540 257)">8</text>
<text x="547" y="256" transform="rotate(-90 547 256)">7/</text>
<text x="549" y="253" transform="rotate(-90 549 253)">8</text>
<text x="290" y="259">2</text>
<text x="538" y="260" transform="rotate(-90 538 260)">3/</text>
<text x="276" y="273" transform="rotate(-90 276 273)">1/</text>
<text x="278" y="270" transform="rotate(-90 278 270)">2</text>
<text x="499" y="274" transform="rotate(-90 499 274)">1/</text>
<text x="501" y="271" transform="rotate(-90 501 271)">2</text>
<text x="549" y="275" transform="rotate(-90 549 275)">2</text>
<text x="547" y="277" transform="rotate(-90 547 277)">1/</text>
<text x="314" y="293" transform="rotate(-90 314 293)">7/</text>
<text x="315" y="291" transform="rotate(-90 315 291)">8</text>
<text x="433" y="293" transform="rotate(-90 433 293)">7/</text>
<text x="435" y="291" transform="rotate(-90 435 291)">8</text>
<text x="594" y="289">1/</text>
<text x="598" y="291">4</text>
<text x="554" y="298" transform="rotate(-90 554 298)">2</text>
<text x="552" y="301" transform="rotate(-90 552 301)">1/</text>
<text x="579" y="302">1/</text>
<text x="582" y="304">2</text>
<text x="554" y="308" transform="rotate(-90 554 308)">16</text>
<text x="264" y="314">9/</text>
<text x="267" y="315">16</text>
<text x="552" y="313" transform="rotate(-90 552 313)">13/</text>
<text x="569" y="312">1/</text>
<text x="571" y="314">2</text>
<text x="267" y="320">1/</text>
<text x="270" y="322">2</text>
<text x="497" y="323">1/</text>
<text x="267" y="328">13/</text>
<text x="271" y="329">16</text>
<text x="499" y="324">2</text>
<text x="288" y="335">1/</text>
<text x="291" y="336">2</text>
<text x="328" y="341" transform="rotate(-90 328 341)">16</text>
<text x="451" y="342" transform="rotate(-90 451 342)">16</text>
<text x="290" y="347">1/</text>
<text x="326" y="344" transform="rotate(-90 326 344)">5/</text>
<text x="449" y="344" transform="rotate(-90 449 344)">5/</text>
<text x="293" y="349">2</text>
<text x="276" y="357" transform="rotate(-90 276 357)">3/</text>
<text x="278" y="354" transform="rotate(-90 278 354)">4</text>
<text x="267" y="365" transform="rotate(-90 267 365)">1/</text>
<text x="269" y="362" transform="rotate(-90 269 362)">2</text>
<text x="278" y="370" transform="rotate(-90 278 370)">4</text>
<text x="276" y="373" transform="rotate(-90 276 373)">3/</text>
<text x="389" y="422">7/</text>
<text x="391" y="424">8</text>
<text x="395" y="422">1/</text>
<text x="397" y="424">4</text>
<text x="387" y="430">1/</text>
<text x="389" y="431">2</text>
<text x="393" y="430">7/</text>
<text x="395" y="431">16</text>
<text x="387" y="437">1/</text>
<text x="393" y="437">13/</text>
<text x="389" y="439">8</text>
<text x="397" y="439">16</text>
<text x="357" y="456">3/</text>
<text x="360" y="457">4</text>
</g>
<g font-size="4.2">
<text x="823" y="49">7/</text>
<text x="825" y="51">8</text>
<text x="776" y="56">1/</text>
<text x="778" y="57">2</text>
<text x="776" y="62">3/</text>
<text x="778" y="63">8</text>
<text x="776" y="68">3/</text>
<text x="778" y="70">8</text>
<text x="769" y="75">3/</text>
<text x="770" y="76">4</text>
<text x="823" y="75">1/</text>
<text x="825" y="76">2</text>
<text x="769" y="94">3/</text>
<text x="770" y="95">4</text>
<text x="823" y="94">1/</text>
<text x="825" y="95">2</text>
<text x="769" y="100">3/</text>
<text x="770" y="101">4</text>
<text x="823" y="100">1/</text>
<text x="825" y="101">4</text>
<text x="769" y="106">1/</text>
<text x="770" y="108">2</text>
<text x="823" y="106">1/</text>
<text x="825" y="108">2</text>
</g>
<g font-size="4">
<text x="287" y="118">3/</text>
<text x="289" y="120">16</text>
<text x="495" y="118">15/</text>
<text x="499" y="120">16</text>
</g>
<g font-size="3.7">
<text x="17" y="551" transform="rotate(-90 17 551)">17:00:48</text>
<text x="17" y="562" transform="rotate(-90 17 562)">2025</text>
<text x="17" y="570" transform="rotate(-90 17 570)">Jul 30</text>
<text x="17" y="593" transform="rotate(-90 17 593)">PRINTED ON</text>
</g>
</svg>
